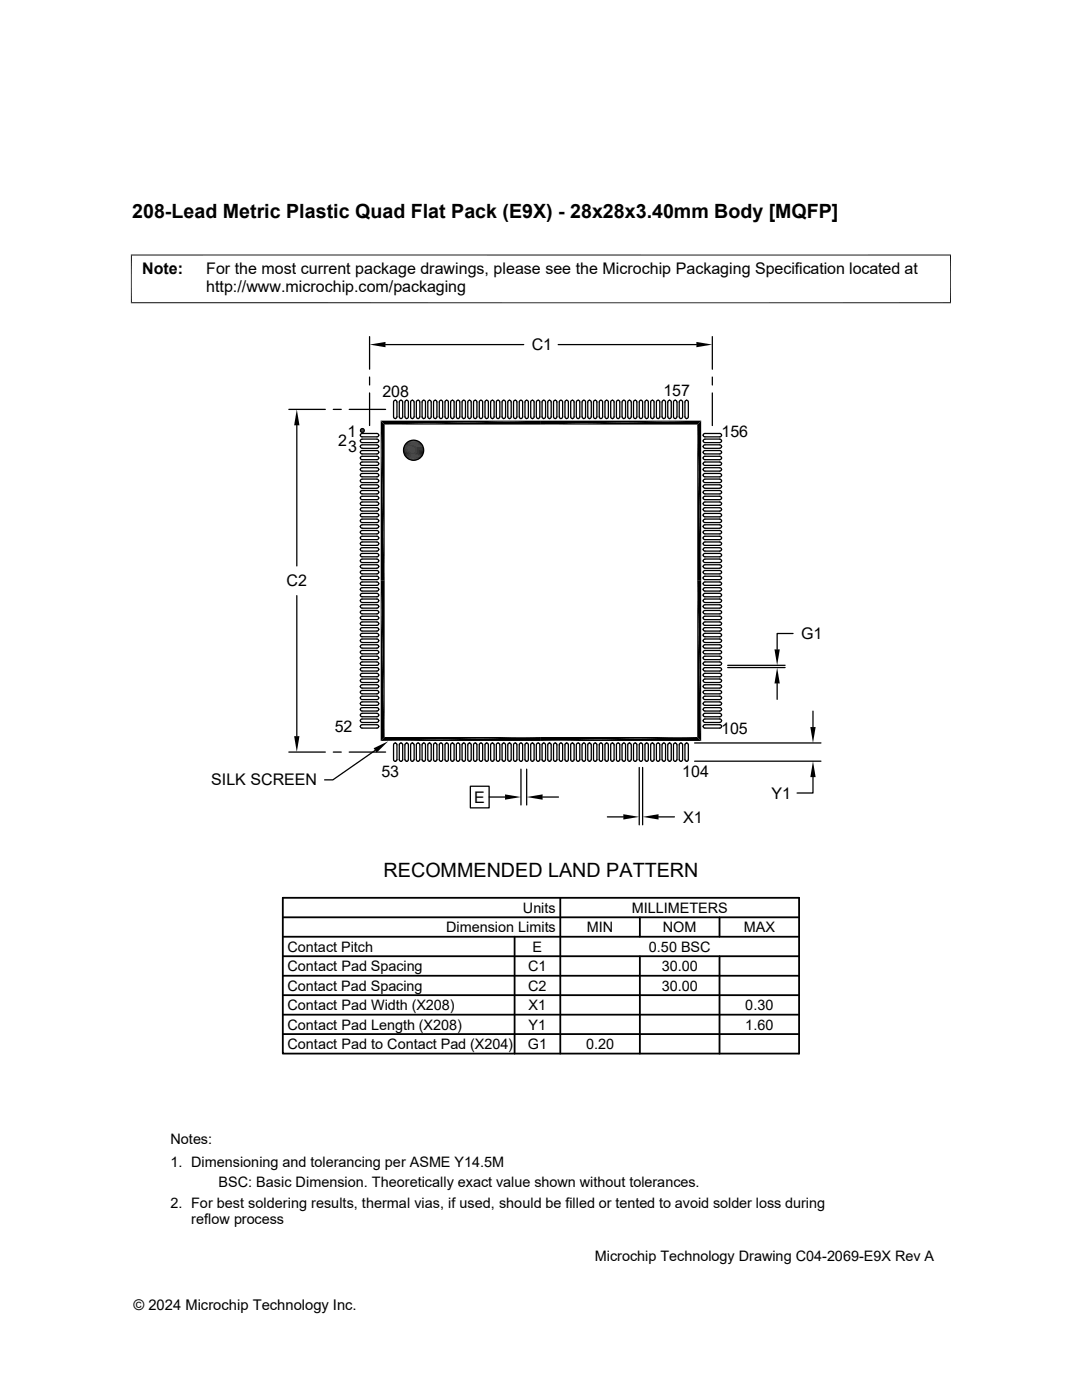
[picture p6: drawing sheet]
<svg xmlns="http://www.w3.org/2000/svg" width="216mm" height="279mm" viewBox="0 0 216 279" stroke-linecap="round" stroke-linejoin="round" font-family="sans-serif">
<g fill="none" stroke="#000" stroke-width=".25">
<path d="M73.7 67.2v6.5M73.7 75.2v1.6M73.7 78.4v6.5M76.9 68.8h27.6M78.7 79.9h.3l.2 .3v3a.34 .34 0 0 1-.3 .3 .34 .34 0 0 1-.4-.3v-3zM78.9 79.9h.1M79.8 79.9a.34 .34 0 0 1 .5 .3v3a.34 .34 0 0 1-.3 .3 .34 .34 0 0 1-.3-.3v-3zM80 79.9h.1M81 79.9h.3l.2 .3v3a.34 .34 0 0 1-.3 .3 .34 .34 0 0 1-.4-.3v-3zM81.2 79.9h.1M82.3 79.9l.3 .3M82.3 79.9l-.4 .3 .1 3.2a.34 .34 0 0 0 .4 .1 .34 .34 0 0 0 .2-.3"/>
<path d="M82.3 79.9h.1M83.2 79.9a.36 .36 0 0 1 .6 .3v3a.34 .34 0 0 1-.4 .3 .34 .34 0 0 1-.3-.3v-3zM83.4 79.9h.1M84.4 79.9a.34 .34 0 0 1 .5 .3v3a.34 .34 0 0 1-.3 .3 .34 .34 0 0 1-.4-.3v-3zM84.6 79.9h.1M85.5 79.9a.34 .34 0 0 1 .5 .3v3a.34 .34 0 0 1-.3 .3 .34 .34 0 0 1-.3-.3v-3zM85.7 79.9h.1M86.7 79.9a.34 .34 0 0 1 .5 .3v3a.34 .34 0 0 1-.4 .3 .34 .34 0 0 1-.3-.3v-3zM86.8 79.9h.1M87.8 79.9h.4l.1 .3v3.2a.34 .34 0 0 1-.4 .1 .34 .34 0 0 1-.2-.3v-3zM88 79.9h.1M89 79.9a.34 .34 0 0 1 .5 .3v3a.34 .34 0 0 1-.4 .3 .34 .34 0 0 1-.3-.3v-3z"/>
<path d="M89.1 79.9h.1M90.3 79.9l.3 .3v3a.34 .34 0 0 1-.3 .3 .34 .34 0 0 1-.4-.3M90.3 79.9l-.4 .3M90.3 79.9h.1M91.2 79.9a.36 .36 0 0 1 .6 .3l-.1 3a.34 .34 0 0 1-.3 .3 .34 .34 0 0 1-.3-.3v-3zM91.4 79.9h.1M92.4 79.9h.3l.2 .3v3a.34 .34 0 0 1-.4 .3 .34 .34 0 0 1-.3-.3v-3zM92.5 79.9h.1M93.5 79.9a.34 .34 0 0 1 .5 .3v3a.34 .34 0 0 1-.3 .3 .34 .34 0 0 1-.4-.3v-3zM93.7 79.9h.1M94.6 80l.4-.1 .2 .3v3a.34 .34 0 0 1-.4 .3 .34 .34 0 0 1-.3-.3zM94.8 79.9h.1"/>
<path d="M95.8 79.9h.3l.2 .3v3a.34 .34 0 0 1-.3 .3 .34 .34 0 0 1-.4-.3v-3zM96 79.9h.1M96.9 79.9a.34 .34 0 0 1 .6 .3v3a.34 .34 0 0 1-.4 .3 .34 .34 0 0 1-.3-.3v-3zM97.1 79.9h.1M98.3 79.9l-.4 .3M98.3 79.9h.1M98.3 79.9l.3 .3v3a.34 .34 0 0 1-.3 .3 .34 .34 0 0 1-.4-.3M99.2 79.9h.3l.2 .3v3a.34 .34 0 0 1-.3 .3 .34 .34 0 0 1-.4-.3v-3zM99.4 79.9h.1M100.4 79.9a.36 .36 0 0 1 .5 .3v3a.34 .34 0 0 1-.4 .3 .34 .34 0 0 1-.3-.3v-3zM100.5 79.9h.1M101.4 80l.4-.1 .2 .3v3a.34 .34 0 0 1-.3 .3 .34 .34 0 0 1-.4-.3z"/>
<path d="M101.7 79.9h.1M102.6 79.9a.34 .34 0 0 1 .5 .3v3a.34 .34 0 0 1-.3 .3 .34 .34 0 0 1-.3-.3v-3zM102.8 79.9h.1M103.8 79.9a.34 .34 0 0 1 .5 .3v3a.34 .34 0 0 1-.4 .3 .34 .34 0 0 1-.3-.3v-3zM103.9 79.9h.1M104.9 80l.4-.1 .1 .3v3a.34 .34 0 0 1-.3 .3 .34 .34 0 0 1-.3-.3zM105.1 79.9h.1M106.1 79.9a.34 .34 0 0 1 .5 .3v3a.34 .34 0 0 1-.4 .3 .34 .34 0 0 1-.3-.3v-3zM106.2 79.9h.1M107.4 79.9l.3 .3v3a.34 .34 0 0 1-.3 .3 .34 .34 0 0 1-.4-.3M107.4 79.9l-.4 .3M107.4 79.9h.1"/>
<path d="M108.3 79.9a.36 .36 0 0 1 .6 .3l-.1 3a.34 .34 0 0 1-.3 .3 .34 .34 0 0 1-.3-.3v-3zM108.5 79.9h.1M109.5 79.9a.34 .34 0 0 1 .5 .3v3a.34 .34 0 0 1-.4 .3 .34 .34 0 0 1-.3-.3v-3zM109.6 79.9h.1M110.6 79.9h.4l.1 .3v3a.34 .34 0 0 1-.3 .3 .34 .34 0 0 1-.4-.3v-3zM110.8 79.9h.1M111.4 68.8h27.6M111.8 79.9a.34 .34 0 0 1 .5 .3v3a.34 .34 0 0 1-.4 .3 .34 .34 0 0 1-.3-.3v-3zM111.9 79.9h.1M112.9 79.9a.34 .34 0 0 1 .5 .3v3a.34 .34 0 0 1-.3 .3 .34 .34 0 0 1-.4-.3v-3zM113.1 79.9h.1M114 79.9h.4l.2 .3v3a.34 .34 0 0 1-.4 .3 .34 .34 0 0 1-.3-.3v-3z"/>
<path d="M114.2 79.9h.1M115.4 79.9l.3 .3v3a.34 .34 0 0 1-.3 .3 .34 .34 0 0 1-.4-.3M115.4 79.9l-.4 .3M115.4 79.9h.1M116.5 79.9l-.3 .3M116.5 79.9h.1M116.5 79.9l.3 .3v3a.34 .34 0 0 1-.3 .3 .34 .34 0 0 1-.3-.3M117.5 79.9a.36 .36 0 0 1 .5 .3v3a.34 .34 0 0 1-.4 .3 .34 .34 0 0 1-.3-.3v-3zM117.6 79.9h.1M118.6 79.9a.34 .34 0 0 1 .5 .3v3a.34 .34 0 0 1-.3 .3 .34 .34 0 0 1-.4-.3v-3zM118.8 79.9h.1M119.7 80l.4-.1 .1 .3v3a.34 .34 0 0 1-.3 .3 .34 .34 0 0 1-.3-.3z"/>
<path d="M119.9 79.9h.1M120.9 79.9h.3l.2 .3v3a.34 .34 0 0 1-.3 .3 .34 .34 0 0 1-.4-.3v-3zM121.1 79.9h.1M122 79.9a.34 .34 0 0 1 .5 .3v3a.34 .34 0 0 1-.3 .3 .34 .34 0 0 1-.3-.3v-3zM122.2 79.9h.1M123.1 80l.1-.1a.34 .34 0 0 1 .5 .3v3a.34 .34 0 0 1-.4 .3 .34 .34 0 0 1-.3-.3zM123.3 79.9h.1M124.5 79.9l-.4 .3M124.5 79.9h.1M124.5 79.9l.3 .3v3a.34 .34 0 0 1-.3 .3 .34 .34 0 0 1-.4-.3M125.4 79.9h.4l.2 .3-.1 3a.34 .34 0 0 1-.3 .3 .34 .34 0 0 1-.3-.3v-3zM125.6 79.9h.1"/>
<path d="M126.5 80l.1-.1a.34 .34 0 0 1 .5 .3v3a.34 .34 0 0 1-.4 .3 .34 .34 0 0 1-.3-.3zM126.7 79.9h.1M127.7 79.9a.34 .34 0 0 1 .5 .3v3a.34 .34 0 0 1-.3 .3 .34 .34 0 0 1-.3-.3v-3zM127.9 79.9h.1M128.9 79.9a.34 .34 0 0 1 .5 .3v3a.34 .34 0 0 1-.4 .3 .34 .34 0 0 1-.3-.3v-3zM129 79.9h.1M130 79.9a.34 .34 0 0 1 .5 .3v3a.34 .34 0 0 1-.3 .3 .34 .34 0 0 1-.4-.3v-3zM130.2 79.9h.1M131.1 80l.4-.1 .2 .3v3a.34 .34 0 0 1-.4 .3 .34 .34 0 0 1-.3-.3zM131.3 79.9h.1M132.5 79.9l.3 .3v3a.34 .34 0 0 1-.3 .3 .34 .34 0 0 1-.4-.3M132.5 79.9l-.4 .3"/>
<path d="M132.5 79.9h.1M133.4 80l.4-.1 .1 .3v3a.34 .34 0 0 1-.3 .3 .34 .34 0 0 1-.3-.3l-.1-3zM133.6 79.9h.1M134.6 79.9a.36 .36 0 0 1 .5 .3v3a.34 .34 0 0 1-.4 .3 .34 .34 0 0 1-.3-.3v-3zM134.7 79.9h.1M135.7 79.9h.3l.2 .3v3a.34 .34 0 0 1-.3 .3 .34 .34 0 0 1-.4-.3v-3zM135.9 79.9h.1M136.8 79.9a.34 .34 0 0 1 .6 .3v3a.34 .34 0 0 1-.4 .3 .34 .34 0 0 1-.3-.3v-3zM137 79.9h.1M142.1 67.2v6.5M142.1 75.2v1.6M142.1 78.4v6.5"/>
<path d="M57.6 81.7h7.3M59.2 84.9v28M66.5 81.7h1.6M69.7 81.7h7.2M71.9 99.4l.3-.4h3l.4 .4M71.9 98.2l.3-.3h3l.4 .3M71.9 93.7l.3-.4h3l.4 .4M71.9 92.5l.3-.3h3l.4 .3M71.9 91.4l.3-.3h3l.4 .3M71.9 90.3l.3-.4h3l.4 .4M71.9 86.8l.3-.3h3l.4 .3M71.9 97.1l.3 .3"/>
<path d="M71.9 96l.3 .3h3l.4-.3M71.9 94.8l.3 .4h3l.4-.4M71.9 93.7l.3 .3h3l.4-.3M71.9 92.5l.3 .4h3l.4-.4M71.9 89.1l.3 .4M71.9 88l.3 .3h3l.4-.3M71.9 86.8l.3 .4h3l.4-.4M71.9 99.4h.1M71.9 98.2h.1M71.9 97.1h.1M71.9 96h.1M71.9 94.8h.1"/>
<path d="M71.9 93.7h.1M71.9 92.5h.1M71.9 91.4h.1M71.9 90.3h.1M71.9 89.1h.1M71.9 88h.1M71.9 86.8h.1M72.2 97.5h3M72.2 89.5h3M75.6 97.1l-.4-.3h-3l-.3 .3M75.6 96l-.4-.4h-3l-.3 .4M75.6 94.8l-.4-.3h-3l-.3 .3"/>
<path d="M75.6 89.1l-.4-.3h-3l-.3 .3M75.6 88l-.4-.3-3-.1-.3 .4M75.6 99.4h.1M75.6 98.2h.1M75.6 97.1h.1M75.6 96h.1M75.6 94.8h.1M75.6 93.7h.1M75.6 92.5h.1M75.6 91.4h.1M75.6 90.3h.1M75.6 89.1h.1"/>
<path d="M75.6 88h.1M75.6 86.8h.1M75.6 99.4l-.4 .3h-3l-.3-.3M75.6 98.2l-.4 .4h-3l-.3-.4M75.6 97.1l-.4 .3M75.6 91.4l-.4 .3h-3l-.3-.3M75.6 90.3l-.4 .3h-3l-.3-.3M75.6 89.1l-.4 .4M78.9 83.5h.1M80 83.5h.1M81.2 83.5h.1M82.3 83.5h.1"/>
<path d="M82.6 80.2v3M83.4 83.5h.1M84.6 83.5h.1M85.7 83.5h.1M86.8 83.5h.1M88 83.5h.1M89.1 83.5h.1M89.9 80.2v3M90.3 83.5h.1M91.4 83.5h.1M92.5 83.5h.1M93.7 83.5h.1"/>
<path d="M94.8 83.5h.1M96 83.5h.1M97.1 83.5h.1M97.9 80.2v3M98.3 83.5h.1M99.4 83.5h.1M100.5 83.5h.1M101.7 83.5h.1M102.8 83.5h.1M103.9 83.5h.1M105.1 83.5h.1M106.2 83.5h.1"/>
<path d="M107 80.2v3M107.4 83.5h.1M108.5 83.5h.1M109.6 83.5h.1M110.8 83.5h.1M111.9 83.5h.1M113.1 83.5h.1M114.2 83.5h.1M115 80.2v3M115.4 83.5h.1M116.1 80.2v3M116.5 83.5h.1"/>
<path d="M117.6 83.5h.1M118.8 83.5h.1M119.9 83.5h.1M121.1 83.5h.1M122.2 83.5h.1M123.3 83.5h.1M124.1 80.2v3M124.5 83.5h.1M125.6 83.5h.1M126.7 83.5h.1M127.9 83.5h.1M129 83.5h.1"/>
<path d="M130.2 83.5h.1M131.3 83.5h.1M132.1 80.2v3M132.5 83.5h.1M133.6 83.5h.1M134.7 83.5h.1M135.9 83.5h.1M137 83.5h.1M140.3 97.1l.4 .3M140.3 96l.4 .3h2.9l.4-.3M140.3 94.8l.4 .4h2.9l.4-.4M140.3 93.7l.4 .3h2.9l.4-.3"/>
<path d="M140.3 92.5l.4 .4h2.9l.4-.4M140.3 89.1l.4 .4M140.3 88l.4 .3h2.9l.4-.3M140.3 86.8l.4 .4h2.9l.4-.4M140.3 99.4h.1M140.3 98.2h.1M140.3 97.1h.1M140.3 96h.1M140.3 94.8h.1M140.3 93.7h.1M140.3 92.5h.1M140.3 91.4h.1"/>
<path d="M140.3 90.3h.1M140.3 89.1h.1M140.3 88h.1M140.3 86.8h.1M140.3 99.4l.4-.4h2.9l.4 .4M140.3 98.2l.4-.3h2.9l.4 .3M140.3 93.7l.4-.4h2.9l.4 .4M140.3 92.5l.4-.3h2.9l.4 .3M140.3 91.4l.4-.3h2.9l.4 .3M140.3 90.3l.4-.4h2.9l.4 .4M140.3 86.8l.4-.3h2.9l.4 .3M140.7 97.5h2.9"/>
<path d="M140.7 89.5h2.9M144 97.1l-.4-.3h-2.9l-.4 .3M144 96l-.4-.4h-2.9l-.4 .4M144 94.8l-.4-.3h-2.9l-.4 .3M144 89.1l-.4-.3h-2.9l-.4 .3M144 88l-.4-.3-2.9-.1-.4 .4M144 99.4h.1M144 98.2h.1M144 97.1h.1M144 96h.1M144 94.8h.1M144 93.7h.1"/>
<path d="M144 92.5h.1M144 91.4h.1M144 90.3h.1M144 89.1h.1M144 88h.1M144 86.8h.1M144 99.4l-.4 .3h-2.9l-.4-.3M144 98.2l-.4 .4h-2.9l-.4-.4M144 97.1l-.4 .3M144 91.4l-.4 .3h-2.9l-.4-.3M144 90.3l-.4 .3h-2.9l-.4-.3M144 89.1l-.4 .4"/>
<path d="M59.2 118.9v28M71.9 117.6l.3-.3h3l.4 .3M71.9 114.2l.3-.3h3l.4 .3M71.9 110.8l.3-.4h3l.4 .4M71.9 107.4l.3-.4h3l.4 .4M71.9 102.8l.3-.3h3l.4 .3M71.9 119.9l.3 .3M71.9 116.5l.3 .3h3l.4-.3M71.9 113.1l.3 .3h3l.4-.3M71.9 109.6l.3 .4h3l.4-.4M71.9 106.2l.3 .4h3l.4-.4M71.9 105.1l.3 .3"/>
<path d="M71.9 101.7l.3 .3h3l.4-.3M71.9 119.9h.1M71.9 118.8h.1M71.9 117.6h.1M71.9 116.5h.1M71.9 115.3h.1M71.9 114.2h.1M71.9 113.1h.1M71.9 111.9h.1M71.9 110.8h.1M71.9 109.6h.1M71.9 108.5h.1"/>
<path d="M71.9 107.4h.1M71.9 106.2h.1M71.9 105.1h.1M71.9 103.9h.1M71.9 102.8h.1M71.9 101.7h.1M71.9 100.5h.1M72.2 105.4h3M75.6 119.9l-.4-.4h-3l-.3 .4M75.6 118.8l-.4-.4h-3l-.3 .4M75.6 116.5l-.4-.4h-3l-.3 .4M75.6 115.3l-.4-.3h-3l-.3 .3"/>
<path d="M75.6 113.1l-.4-.4h-3l-.3 .4M75.6 111.9l-.4-.3h-3l-.3 .3M75.6 109.6l-.4-.3h-3l-.3 .3M75.6 108.5l-.4-.3h-3l-.3 .3M75.6 106.2l-.4-.3h-3l-.3 .3M75.6 105.1l-.4-.4h-3l-.3 .4M75.6 103.9l-.4-.3h-3l-.3 .3M75.6 101.7l-.4-.4h-3l-.3 .4M75.6 100.5l-.4-.3h-3l-.3 .3M75.6 119.9h.1M75.6 118.8h.1M75.6 117.6h.1"/>
<path d="M75.6 116.5h.1M75.6 115.3h.1M75.6 114.2h.1M75.6 113.1h.1M75.6 111.9h.1M75.6 110.8h.1M75.6 109.6h.1M75.6 108.5h.1M75.6 107.4h.1M75.6 106.2h.1M75.6 105.1h.1M75.6 103.9h.1"/>
<path d="M75.6 102.8h.1M75.6 101.7h.1M75.6 100.5h.1M75.6 119.9l-.4 .3M75.6 118.8l-.4 .3h-3l-.3-.3M75.6 117.6l-.4 .4h-3l-.3-.4M75.6 115.3l-.4 .4h-3l-.3-.4M75.6 114.2l-.4 .3h-3l-.3-.3M75.6 111.9l-.4 .4h-3l-.3-.4M75.6 110.8l-.4 .3h-3l-.3-.3M75.6 108.5l-.4 .3h-3l-.3-.3M75.6 107.4l-.4 .3h-3l-.3-.3"/>
<path d="M75.6 105.1l-.4 .3M75.6 103.9l-.4 .4h-3l-.3-.4M75.6 102.8l-.4 .3h-3l-.3-.3M75.6 100.5l-.4 .4h-3l-.3-.4M140.3 119.9l.4 .3M140.3 116.5l.4 .3h2.9l.4-.3M140.3 113.1l.4 .3h2.9l.4-.3M140.3 109.6l.4 .4h2.9l.4-.4M140.3 106.2l.4 .4h2.9l.4-.4M140.3 105.1l.4 .3M140.3 101.7l.4 .3h2.9l.4-.3M140.3 119.9h.1"/>
<path d="M140.3 118.8h.1M140.3 117.6h.1M140.3 116.5h.1M140.3 115.3h.1M140.3 114.2h.1M140.3 113.1h.1M140.3 111.9h.1M140.3 110.8h.1M140.3 109.6h.1M140.3 108.5h.1M140.3 107.4h.1M140.3 106.2h.1"/>
<path d="M140.3 105.1h.1M140.3 103.9h.1M140.3 102.8h.1M140.3 101.7h.1M140.3 100.5h.1M140.3 117.6l.4-.3h2.9l.4 .3M140.3 114.2l.4-.3h2.9l.4 .3M140.3 110.8l.4-.4h2.9l.4 .4M140.3 107.4l.4-.4h2.9l.4 .4M140.3 102.8l.4-.3h2.9l.4 .3M140.7 105.4h2.9M144 119.9l-.4-.4h-2.9l-.4 .4"/>
<path d="M144 118.8l-.4-.4h-2.9l-.4 .4M144 116.5l-.4-.4h-2.9l-.4 .4M144 115.3l-.4-.3h-2.9l-.4 .3M144 113.1l-.4-.4h-2.9l-.4 .4M144 111.9l-.4-.3h-2.9l-.4 .3M144 109.6l-.4-.3h-2.9l-.4 .3M144 108.5l-.4-.3h-2.9l-.4 .3M144 106.2l-.4-.3h-2.9l-.4 .3M144 105.1l-.4-.4h-2.9l-.4 .4M144 103.9l-.4-.3h-2.9l-.4 .3M144 101.7l-.4-.4h-2.9l-.4 .4M144 100.5l-.4-.3h-2.9l-.4 .3"/>
<path d="M144 119.9h.1M144 118.8h.1M144 117.6h.1M144 116.5h.1M144 115.3h.1M144 114.2h.1M144 113.1h.1M144 111.9h.1M144 110.8h.1M144 109.6h.1M144 108.5h.1M144 107.4h.1"/>
<path d="M144 106.2h.1M144 105.1h.1M144 103.9h.1M144 102.8h.1M144 101.7h.1M144 100.5h.1M144 119.9l-.4 .3M144 118.8l-.4 .3h-2.9l-.4-.3M144 117.6l-.4 .4h-2.9l-.4-.4M144 115.3l-.4 .4h-2.9l-.4-.4M144 114.2l-.4 .3h-2.9l-.4-.3M144 111.9l-.4 .4h-2.9l-.4-.4"/>
<path d="M144 110.8l-.4 .3h-2.9l-.4-.3M144 108.5l-.4 .3h-2.9l-.4-.3M144 107.4l-.4 .3h-2.9l-.4-.3M144 105.1l-.4 .3M144 103.9l-.4 .4h-2.9l-.4-.4M144 102.8l-.4 .3h-2.9l-.4-.3M144 100.5l-.4 .4h-2.9l-.4-.4M71.9 137l.3-.3h3l.4 .3M71.9 132.4l.3-.3h3l.4 .3M71.9 129l.3-.3h3l.4 .3M71.9 125.6l.3-.3h3l.4 .3M71.9 122.2l.3-.4h3l.4 .4"/>
<path d="M71.9 139.3l.3 .3h3l.4-.3M71.9 135.8l.3 .4h3l.4-.4M71.9 131.3l.3 .3h3l.4-.3M71.9 127.9l.3 .3h3l.4-.3M71.9 124.5l.3 .3h3l.4-.3M71.9 121l.3 .4h3l.4-.4M71.9 139.3h.1M71.9 138.1h.1M71.9 137h.1M71.9 135.8h.1M71.9 134.7h.1M71.9 133.6h.1"/>
<path d="M71.9 132.4h.1M71.9 131.3h.1M71.9 130.2h.1M71.9 129h.1M71.9 127.9h.1M71.9 126.7h.1M71.9 125.6h.1M71.9 124.5h.1M71.9 123.3h.1M71.9 122.2h.1M71.9 121h.1M72.2 120.2h3"/>
<path d="M75.6 139.3l-.4-.4h-3l-.3 .4M75.6 138.1l-.4-.3h-3l-.3 .3M75.6 135.8l-.4-.3h-3l-.3 .3M75.6 134.7l-.4-.3h-3l-.3 .3M75.6 133.6l-.4-.4h-3l-.3 .4M75.6 131.3l-.4-.3h-3l-.3 .3M75.6 130.2l-.4-.4h-3l-.3 .4M75.6 127.9l-.4-.4h-3l-.3 .4M75.6 126.7l-.4-.3h-3l-.3 .3M75.6 124.5l-.4-.4h-3l-.3 .4M75.6 123.3l-.4-.3h-3l-.3 .3M75.6 121l-.4-.3h-3l-.3 .3"/>
<path d="M75.6 139.3h.1M75.6 138.1h.1M75.6 137h.1M75.6 135.8h.1M75.6 134.7h.1M75.6 133.6h.1M75.6 132.4h.1M75.6 131.3h.1M75.6 130.2h.1M75.6 129h.1M75.6 127.9h.1M75.6 126.7h.1"/>
<path d="M75.6 125.6h.1M75.6 124.5h.1M75.6 123.3h.1M75.6 122.2h.1M75.6 121h.1M75.6 138.1l-.4 .4h-3l-.3-.4M75.6 137l-.4 .3h-3l-.3-.3M75.6 134.7l-.4 .4h-3l-.3-.4M75.6 133.6l-.4 .3h-3l-.3-.3M75.6 132.4l-.4 .4h-3l-.3-.4M75.6 130.2l-.4 .3h-3l-.3-.3M75.6 129l-.4 .3h-3l-.3-.3"/>
<path d="M75.6 126.7l-.4 .4h-3l-.3-.4M75.6 125.6l-.4 .3h-3l-.3-.3M75.6 123.3l-.4 .4h-3l-.3-.4M75.6 122.2l-.4 .3h-3l-.3-.3M140.3 139.3l.4 .3h2.9l.4-.3M140.3 135.8l.4 .4h2.9l.4-.4M140.3 131.3l.4 .3h2.9l.4-.3M140.3 127.9l.4 .3h2.9l.4-.3M140.3 124.5l.4 .3h2.9l.4-.3M140.3 121l.4 .4h2.9l.4-.4M140.3 139.3h.1M140.3 138.1h.1"/>
<path d="M140.3 137h.1M140.3 135.8h.1M140.3 134.7h.1M140.3 133.6h.1M140.3 132.4h.1M140.3 131.3h.1M140.3 130.2h.1M140.3 129h.1M140.3 127.9h.1M140.3 126.7h.1M140.3 125.6h.1M140.3 124.5h.1"/>
<path d="M140.3 123.3h.1M140.3 122.2h.1M140.3 121h.1M140.3 137l.4-.3h2.9l.4 .3M140.3 132.4l.4-.3h2.9l.4 .3M140.3 129l.4-.3h2.9l.4 .3M140.3 125.6l.4-.3h2.9l.4 .3M140.3 122.2l.4-.4h2.9l.4 .4M140.7 120.2h2.9M144 139.3l-.4-.4h-2.9l-.4 .4M144 138.1l-.4-.3h-2.9l-.4 .3M144 135.8l-.4-.3h-2.9l-.4 .3"/>
<path d="M144 134.7l-.4-.3h-2.9l-.4 .3M144 133.6l-.4-.4h-2.9l-.4 .4M144 131.3l-.4-.3h-2.9l-.4 .3M144 130.2l-.4-.4h-2.9l-.4 .4M144 127.9l-.4-.4h-2.9l-.4 .4M144 126.7l-.4-.3h-2.9l-.4 .3M144 124.5l-.4-.4h-2.9l-.4 .4M144 123.3l-.4-.3h-2.9l-.4 .3M144 121l-.4-.3h-2.9l-.4 .3M144 139.3h.1M144 138.1h.1M144 137h.1"/>
<path d="M144 135.8h.1M144 134.7h.1M144 133.6h.1M144 132.4h.1M144 131.3h.1M144 130.2h.1M144 129h.1M144 127.9h.1M144 126.7h.1M144 125.6h.1M144 124.5h.1M144 123.3h.1"/>
<path d="M144 122.2h.1M144 121h.1M144 138.1l-.4 .4h-2.9l-.4-.4M144 137l-.4 .3h-2.9l-.4-.3M144 134.7l-.4 .4h-2.9l-.4-.4M144 133.6l-.4 .3h-2.9l-.4-.3M144 132.4l-.4 .4h-2.9l-.4-.4M144 130.2l-.4 .3h-2.9l-.4-.3M144 129l-.4 .3h-2.9l-.4-.3M144 126.7l-.4 .4h-2.9l-.4-.4M144 125.6l-.4 .3h-2.9l-.4-.3M144 123.3l-.4 .4h-2.9l-.4-.4"/>
<path d="M144 122.2l-.4 .3h-2.9l-.4-.3M145.2 133.2h11.5M145.2 132.8h11.5M155.1 136.4v3.2M158.2 126.4h-3.1v3.2M57.6 150.1h7.3M66.5 150.1h1.6M69.7 150.1h7.2M71.9 143.8l.3-.3h3l.4 .3M71.9 140.4l.3-.3h3l.4 .3M71.9 142.7l.3 .3h3l.4-.3M71.9 145h.1"/>
<path d="M71.9 143.8h.1M71.9 142.7h.1M71.9 141.6h.1M71.9 140.4h.1M74.9 149.8l-8.5 5.8h-1.6M75.6 145l-.4-.4h-3l-.3 .4M75.6 142.7l-.4-.3-3-.1-.3 .4M75.6 141.6l-.4-.4h-3l-.3 .4M75.6 145h.1M75.6 143.8h.1M75.6 142.7h.1M75.6 141.6h.1"/>
<path d="M75.6 140.4h.1M75.6 145l-.4 .3h-3l-.3-.3M75.6 143.8l-.4 .4h-3l-.3-.4M75.6 141.6l-.4 .3h-3l-.3-.3M75.6 140.4l-.4 .4h-3l-.3-.4M78.7 148.3h.3l.2 .3v3a.34 .34 0 0 1-.3 .3 .34 .34 0 0 1-.4-.3v-3zM78.9 148.3h.1M78.9 151.9h.1M79.8 148.3h.4l.1 .3v3a.34 .34 0 0 1-.3 .3 .34 .34 0 0 1-.3-.3v-3zM80 148.3h.1M80 151.9h.1M81 148.3h.3l.2 .3v3a.35 .35 0 0 1-.4 .3 .35 .35 0 0 1-.3-.3v-3z"/>
<path d="M81.2 148.3h.1M81.2 151.9h.1M82.3 148.3h.1M82.3 151.9h.1M82.6 148.6a.34 .34 0 0 0-.3-.3 .34 .34 0 0 0-.4 .3v3l.4 .3M82.6 151.6l-.3 .3M82.6 148.6v3M83.2 148.3h.4l.2 .3v3a.34 .34 0 0 1-.4 .3 .34 .34 0 0 1-.3-.3v-3zM83.4 148.3h.1M83.4 151.9h.1M84.4 148.3h.3l.2 .3v3a.34 .34 0 0 1-.3 .3 .34 .34 0 0 1-.4-.3v-3zM84.6 148.3h.1"/>
<path d="M84.6 151.9h.1M85.5 148.3h.4l.1 .3v3a.34 .34 0 0 1-.3 .3 .34 .34 0 0 1-.3-.3v-3zM85.7 148.3h.1M85.7 151.9h.1M86.7 148.3h.3l.2 .3v3a.34 .34 0 0 1-.4 .3 .34 .34 0 0 1-.3-.3v-3zM86.8 148.3h.1M86.8 151.9h.1M87.8 148.3h.4l.1 .3v3a.34 .34 0 0 1-.3 .3 .34 .34 0 0 1-.3-.3v-3zM88 148.3h.1M88 151.9h.1M89 148.3h.3l.2 .3v3a.34 .34 0 0 1-.4 .3 .34 .34 0 0 1-.3-.3v-3zM89.1 148.3h.1"/>
<path d="M89.1 151.9h.1M89.9 148.6v3M89.9 148.6a.34 .34 0 0 1 .4-.3 .34 .34 0 0 1 .3 .3v3l-.3 .3M89.9 151.6l.4 .3M90.3 148.3h.1M90.3 151.9h.1M91.2 148.3h.4l.2 .3-.1 3a.34 .34 0 0 1-.3 .3 .34 .34 0 0 1-.3-.3v-3zM91.4 148.3h.1M91.4 151.9h.1M92.4 148.3h.3l.2 .3v3a.34 .34 0 0 1-.4 .3 .34 .34 0 0 1-.3-.3v-3zM92.5 148.3h.1M92.5 151.9h.1"/>
<path d="M93.5 148.3h.4l.1 .3v3a.34 .34 0 0 1-.3 .3 .34 .34 0 0 1-.4-.3v-3zM93.7 148.3h.1M93.7 151.9h.1M93.9 156.9h3.7v4.3h-3.7zM94.7 148.3h.3l.2 .3v3a.34 .34 0 0 1-.4 .3 .34 .34 0 0 1-.3-.3v-3zM94.8 148.3h.1M94.8 151.9h.1M95.8 148.3h.3l.2 .3v3a.34 .34 0 0 1-.3 .3 .34 .34 0 0 1-.4-.3v-3zM96 148.3h.1M96 151.9h.1M96.9 148.3h.4l.2 .3v3a.34 .34 0 0 1-.4 .3 .34 .34 0 0 1-.3-.3v-3zM97.1 148.3h.1"/>
<path d="M97.1 151.9h.1M97.6 159.1h3.2M97.9 148.6v3M97.9 148.6a.34 .34 0 0 1 .4-.3 .34 .34 0 0 1 .3 .3v3l-.3 .3M97.9 151.6l.4 .3M98.3 148.3h.1M98.3 151.9h.1M99.2 148.3h.3l.2 .3v3a.34 .34 0 0 1-.3 .3 .34 .34 0 0 1-.4-.3v-3zM99.4 148.3h.1M99.4 151.9h.1M100.4 148.3h.3l.2 .3v3a.34 .34 0 0 1-.4 .3 .34 .34 0 0 1-.3-.3v-3zM100.5 148.3h.1"/>
<path d="M100.5 151.9h.1M101.5 148.3h.3l.2 .3v3a.34 .34 0 0 1-.3 .3 .34 .34 0 0 1-.4-.3v-3zM101.7 148.3h.1M101.7 151.9h.1M102.6 148.3h.4l.1 .3v3a.34 .34 0 0 1-.3 .3 .34 .34 0 0 1-.3-.3v-3zM102.8 148.3h.1M102.8 151.9h.1M103.8 148.3h.3l.2 .3v3a.34 .34 0 0 1-.4 .3 .34 .34 0 0 1-.3-.3v-3zM103.9 148.3h.1M103.9 151.9h.1M103.9 153.5v7.2M104.9 148.3h.4l.1 .3v3a.34 .34 0 0 1-.3 .3 .34 .34 0 0 1-.3-.3v-3z"/>
<path d="M105.1 148.3h.1M105.1 151.9h.1M105.1 153.5v7.2M106.1 148.3h.3l.2 .3v3a.34 .34 0 0 1-.4 .3 .34 .34 0 0 1-.3-.3v-3zM106.2 148.3h.1M106.2 151.9h.1M107 148.6v3M107 148.6a.34 .34 0 0 1 .4-.3 .34 .34 0 0 1 .3 .3v3l-.3 .3M107 151.6l.4 .3M107.4 148.3h.1M107.4 151.9h.1M108.3 159.1h3.1"/>
<path d="M108.3 148.3h.4l.2 .3-.1 3a.34 .34 0 0 1-.3 .3 .34 .34 0 0 1-.3-.3v-3zM108.5 148.3h.1M108.5 151.9h.1M109.5 148.3h.3l.2 .3v3a.34 .34 0 0 1-.4 .3 .34 .34 0 0 1-.3-.3v-3zM109.6 148.3h.1M109.6 151.9h.1M110.6 148.3h.4l.1 .3v3a.34 .34 0 0 1-.3 .3 .34 .34 0 0 1-.4-.3v-3zM110.8 148.3h.1M110.8 151.9h.1M111.8 148.3h.3l.2 .3v3a.34 .34 0 0 1-.4 .3 .34 .34 0 0 1-.3-.3v-3zM111.9 148.3h.1M111.9 151.9h.1"/>
<path d="M112.9 148.3h.3l.2 .3v3a.34 .34 0 0 1-.3 .3 .34 .34 0 0 1-.4-.3v-3zM113.1 148.3h.1M113.1 151.9h.1M114 148.3h.4l.2 .3v3a.34 .34 0 0 1-.4 .3 .34 .34 0 0 1-.3-.3v-3zM114.2 148.3h.1M114.2 151.9h.1M115 148.6v3M115 148.6a.34 .34 0 0 1 .4-.3 .34 .34 0 0 1 .3 .3v3l-.3 .3M115 151.6l.4 .3M115.4 148.3h.1M115.4 151.9h.1M116.1 148.6v3"/>
<path d="M116.2 148.6a.34 .34 0 0 1 .3-.3 .34 .34 0 0 1 .3 .3v3l-.3 .3M116.2 151.6l.3 .3M116.5 148.3h.1M116.5 151.9h.1M117.5 148.3h.3l.2 .3v3a.34 .34 0 0 1-.4 .3 .34 .34 0 0 1-.3-.3v-3zM117.6 148.3h.1M117.6 151.9h.1M118.6 148.3h.3l.2 .3v3a.34 .34 0 0 1-.3 .3 .34 .34 0 0 1-.4-.3v-3zM118.8 148.3h.1M118.8 151.9h.1M119.7 148.3h.4l.1 .3v3a.34 .34 0 0 1-.3 .3 .34 .34 0 0 1-.3-.3v-3zM119.9 148.3h.1"/>
<path d="M119.9 151.9h.1M120.9 148.3h.3l.2 .3v3a.34 .34 0 0 1-.3 .3 .34 .34 0 0 1-.4-.3v-3zM121.1 148.3h.1M121.1 151.9h.1M122 148.3h.4l.1 .3v3a.34 .34 0 0 1-.3 .3 .34 .34 0 0 1-.3-.3v-3zM122.2 148.3h.1M122.2 151.9h.1M123.2 148.3h.3l.2 .3v3a.34 .34 0 0 1-.4 .3 .34 .34 0 0 1-.3-.3v-3zM123.3 148.3h.1M123.3 151.9h.1M124.1 148.6v3M124.1 148.6a.34 .34 0 0 1 .4-.3 .34 .34 0 0 1 .3 .3v3l-.3 .3"/>
<path d="M124.1 151.6l.4 .3M124.5 148.3h.1M124.5 151.9h.1M125.4 148.3h.4l.2 .3-.1 3a.34 .34 0 0 1-.3 .3 .34 .34 0 0 1-.3-.3v-3zM125.6 148.3h.1M125.6 151.9h.1M126.6 148.3h.3l.2 .3v3a.34 .34 0 0 1-.4 .3 .34 .34 0 0 1-.3-.3v-3zM126.7 148.3h.1M126.7 151.9h.1M127.6 153.2v11.4M127.7 148.3h.4l.1 .3v3a.34 .34 0 0 1-.3 .3 .34 .34 0 0 1-.3-.3v-3zM127.9 148.3h.1"/>
<path d="M127.9 151.9h.1M128.2 153.2v11.4M128.9 148.3h.3l.2 .3v3a.34 .34 0 0 1-.4 .3 .34 .34 0 0 1-.3-.3v-3zM129 148.3h.1M129 151.9h.1M130 148.3h.3l.2 .3v3a.34 .34 0 0 1-.3 .3 .34 .34 0 0 1-.4-.3v-3zM130.2 148.3h.1M130.2 151.9h.1M131.1 148.3h.4l.2 .3v3a.34 .34 0 0 1-.4 .3 .34 .34 0 0 1-.3-.3v-3zM131.3 148.3h.1M131.3 151.9h.1M132.1 148.6v3"/>
<path d="M132.1 151.6l.4 .3M132.1 148.6a.34 .34 0 0 1 .4-.3 .34 .34 0 0 1 .3 .3v3l-.3 .3M132.5 148.3h.1M132.5 151.9h.1M133.4 148.3h.4l.1 .3v3a.35 .35 0 0 1-.3 .3 .35 .35 0 0 1-.4-.3l.1-3zM133.6 148.3h.1M133.6 151.9h.1M134.6 148.3h.3l.2 .3v3a.34 .34 0 0 1-.4 .3 .34 .34 0 0 1-.3-.3v-3zM134.7 148.3h.1M134.7 151.9h.1M135.7 148.3h.3l.2 .3v3a.34 .34 0 0 1-.3 .3 .34 .34 0 0 1-.4-.3v-3zM135.9 148.3h.1"/>
<path d="M135.9 151.9h.1M136.8 148.3h.4l.2 .3v3a.34 .34 0 0 1-.4 .3 .34 .34 0 0 1-.3-.3v-3zM137 148.3h.1M137 151.9h.1M138.6 148.3h25.2M138.6 151.9h25.2M140.3 142.7l.4 .3h2.9l.4-.3M140.3 145h.1M140.3 143.8h.1M140.3 142.7h.1M140.3 141.6h.1M140.3 140.4h.1"/>
<path d="M140.3 143.8l.4-.3h2.9l.4 .3M140.3 140.4l.4-.3h2.9l.4 .3M144 145l-.4-.4h-2.9l-.4 .4M144 142.7l-.4-.3-2.9-.1-.4 .4M144 141.6l-.4-.4h-2.9l-.4 .4M144 145h.1M144 143.8h.1M144 142.7h.1M144 141.6h.1M144 140.4h.1M144 145l-.4 .3h-2.9l-.4-.3M144 143.8l-.4 .4h-2.9l-.4-.4"/>
<path d="M144 141.6l-.4 .3h-2.9l-.4-.3M144 140.4l-.4 .4h-2.9l-.4-.4M162.2 155.1v3.2h-3.2M162.2 141.9v3.2M121.2 163h3.2M131.4 163h3.2"/>
<circle cx="72.3" cy="85.9" r=".39"/>
<circle cx="82.5" cy="89.9" r="2.01"/>
</g>
<g fill="#000">
<path d="M73.7 68.8l3.2-.6v1.1zM139 68.2l3.1 .6-3.1 .5zM59.2 81.7l.6 3.2h-1.1zM71.9 85.8h.8zM71.9 85.8l.8 .1zM71.9 85.9l.8 .1zM71.9 85.9h.8zM71.9 86h.8zM71.9 86l.8 .1zM71.9 85.7l.8 .1zM71.9 86.1h.8zM71.9 86.1h.7z"/>
<path d="M72 85.7h.7zM72 86.1h.6zM72 85.7h.6zM72 86.1l.6 .1zM72 85.6l.6 .1zM72 86.2h.6zM72.1 85.6h.5zM72.1 86.2h.4zM72.1 86.2h.5zM72.1 86.2l.4 .1zM72.1 85.6h.4zM72.1 86.3h.4z"/>
<path d="M72.1 86.3h.3zM72.2 85.5l.3 .1zM72.2 86.3h.2zM72.2 85.5h.2zM72.2 86.3h.1zM72.2 85.5h.1zM76 83.9l.8 32h-.8zM76 83.9l.8 .8v31.2zM81.5 91.6l1.9 .1zM81.7 88l1.8 .1zM81.7 91.7l1.5 .1zM81.7 91.7h1.7z"/>
<path d="M81.7 88h1.7zM81.9 87.9l1.5 .1zM81.9 91.8h1.1zM81.9 91.8h1.3zM81.9 87.9h1.3zM82.1 87.9h1.1zM82.1 91.8l.6 .1zM82.1 91.8h.9zM82.1 87.9h.9zM82.2 87.8l.8 .1zM82.2 91.9h.5zM82.2 87.8h.5z"/>
<path d="M107.9 83.9h32l-32 .8zM107.9 84.7l32-.8-.8 .8zM76.8 84.7l31.1-.8v.8zM76 83.9h31.9l-31.1 .8zM139.1 84.7l.8 31.2h-.8zM139.1 84.7l.8-.8v32zM155.1 133.2l.5 3.2h-1.1zM154.5 129.6h1.1l-.5 3.2zM58.7 146.9h1.1l-.6 3.2zM74.5 149.3l3-1.4-2.3 2.3zM76 115.9l.8 31.2-.8 .8zM76 115.9h.8v31.2z"/>
<path d="M100.8 158.5l3.1 .6-3.1 .5zM107.9 147.1h31.2l-31.2 .8zM107.9 147.9l31.2-.8 .8 .8zM76 147.9l31.9-.8v.8zM76 147.9l.8-.8h31.1zM105.1 159.1l3.2-.6v1.1zM139.1 115.9l.8 32-.8-.8zM139.1 115.9h.8v32zM161.7 145.1h1.1l-.6 3.2zM162.2 151.9l.6 3.2h-1.1zM124.4 162.5l3.2 .5-3.2 .6zM128.2 163l3.2-.5v1.1z"/>
</g>
<g fill="none" stroke="#000" stroke-width=".36">
<path d="M56.4 179.2h103v31.1h-103zM111.8 179.2v31.1M56.4 183.1h103M56.4 186.9h103M56.4 190.8h103M56.4 198.6h103M56.4 194.7h103M102.7 186.9v23.4M127.7 183.1v3.8M127.7 190.8v19.5M143.6 183.1v3.8M143.6 190.8v19.5"/>
<path d="M56.4 206.4h103M56.4 202.5h103"/>
</g>
<g fill="none" stroke="#000" stroke-width=".2">
<path d="M26.1 50.9h163.7M26.2 50.8v9.7M189.7 50.8v9.7M26.1 60.4h163.7M80.5 89.8h4.1M80.5 89.9h4.1M80.5 90.1h4M80.5 89.6h4M80.5 89.4h4M80.5 90.3h4M80.6 90.5h3.9M80.6 89.2h3.9"/>
<path d="M80.6 89h3.8M80.6 90.7h3.8M80.7 90.9h3.6M80.7 88.8h3.6M80.8 91h3.4M80.8 88.7h3.4M80.9 88.5h3.2M80.9 91.2h3.2M81.1 91.3h2.9M81.1 88.4h2.9M81.2 88.3h2.6M81.2 91.5h2.6"/>
<path d="M81.4 88.1h2.3M81.4 91.6h2.3M81.5 91.7h2M81.5 88.1h2"/>
</g>
<g font-size="3.9">
<text x="26.4" y="43.5">208-Lead Metric Plastic Quad Flat Pack (E9X) - 28x28x3.40mm Body [MQFP]</text>
<text x="76.5" y="175">RECOMMENDED LAND PATTERN</text>
</g>
<g font-size="3.2">
<text x="28.4" y="54.7">Note:</text>
<text x="41.1" y="58.3">http://www.microchip.com/packaging</text>
<text x="41.1" y="54.7">For the most current package drawings, please see the Microchip Packaging Specification located at</text>
<text x="106.1" y="69.9">C1</text>
<text x="76.3" y="79.3">208</text>
<text x="132.4" y="79.1">157</text>
<text x="67.5" y="89">2</text>
<text x="69.3" y="87.3">1</text>
<text x="144" y="87.3">156</text>
<text x="69.5" y="90.3">3</text>
<text x="57.2" y="117">C2</text>
<text x="159.9" y="127.6">G1</text>
<text x="66.8" y="146">52</text>
<text x="143.9" y="146.4">105</text>
<text x="76.1" y="155">53</text>
<text x="136.1" y="155">104</text>
<text x="42.1" y="156.8">SILK SCREEN</text>
<text x="94.6" y="160.2">E</text>
<text x="153.9" y="159.4">Y1</text>
<text x="136.3" y="164.2">X1</text>
</g>
<g font-size="2.9">
<text x="104.3" y="182.2">Units</text>
<text x="126" y="182.2">MILLIMETERS</text>
<text x="57.3" y="189.9">Contact Pitch</text>
<text x="89" y="186">Dimension Limits</text>
<text x="106.3" y="189.9">E</text>
<text x="117.1" y="186">MIN</text>
<text x="129.5" y="189.9">0.50 BSC</text>
<text x="132.3" y="186">NOM</text>
<text x="148.4" y="186">MAX</text>
<text x="57.3" y="197.7">Contact Pad Spacing</text>
<text x="57.3" y="193.8">Contact Pad Spacing</text>
<text x="105.4" y="197.7">C2</text>
<text x="105.4" y="193.8">C1</text>
<text x="132" y="193.8">30.00</text>
<text x="132" y="197.7">30.00</text>
<text x="57.3" y="201.6">Contact Pad Width (X208)</text>
<text x="105.5" y="201.6">X1</text>
<text x="148.7" y="201.6">0.30</text>
<text x="57.3" y="209.4">Contact Pad to Contact Pad (X204)</text>
<text x="57.3" y="205.5">Contact Pad Length (X208)</text>
<text x="105.3" y="209.4">G1</text>
<text x="105.5" y="205.5">Y1</text>
<text x="116.9" y="209.4">0.20</text>
<text x="148.7" y="205.5">1.60</text>
<text x="34" y="228.3">Notes:</text>
<text x="34" y="232.9">1. Dimensioning and tolerancing per ASME Y14.5M</text>
<text x="43.6" y="237">BSC: Basic Dimension. Theoretically exact value shown without tolerances.</text>
<text x="34" y="241">2. For best soldering results, thermal vias, if used, should be filled or tented to avoid solder loss during</text>
<text x="38.1" y="244.3">reflow process</text>
<text x="118.7" y="251.7">Microchip Technology Drawing C04-2069-E9X Rev A</text>
<text x="26.6" y="261.3">© 2024 Microchip Technology Inc.</text>
</g>
</svg>
